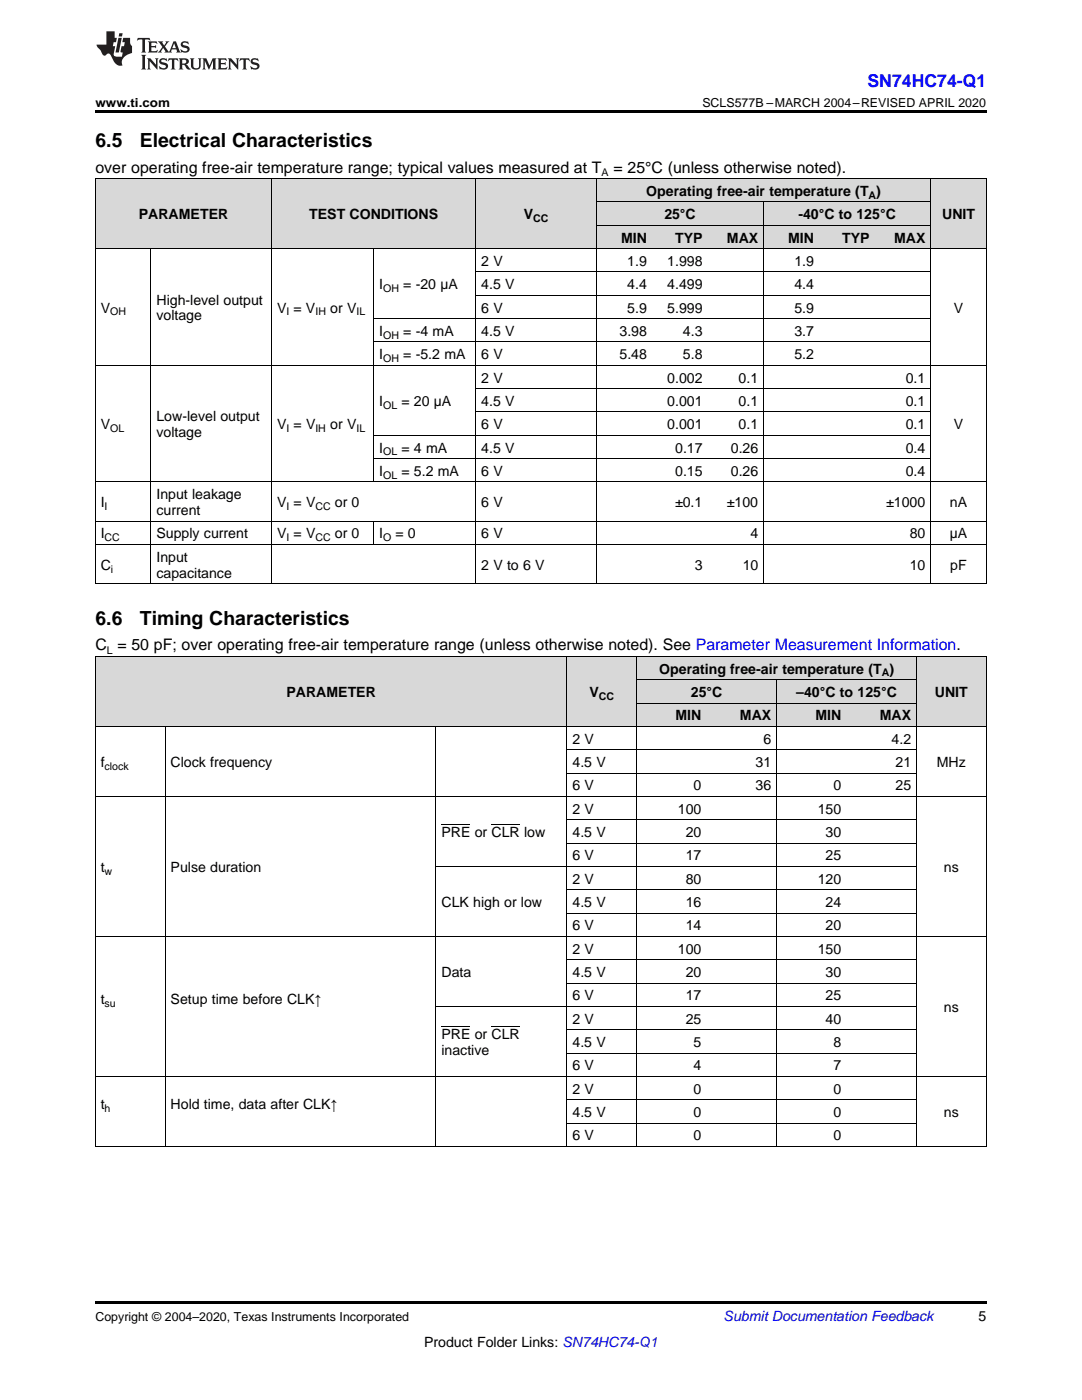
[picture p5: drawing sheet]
<svg xmlns="http://www.w3.org/2000/svg" width="216mm" height="279mm" viewBox="0 0 216 279" stroke-linecap="round" stroke-linejoin="round" font-family="sans-serif">
<g fill="#d8d8d8">
<path d="M19 131.1h14v13.9h-14z"/>
<path d="M33 131.1h54v13.9h-54z"/>
<path d="M87 131.1h26.2v13.9h-26.2z"/>
<path d="M113.2 131.1h13.9v13.9h-13.9z"/>
<path d="M182.9 131.1h13.9v13.9h-13.9z"/>
<path d="M127.1 140.4h13.9v4.6h-13.9z"/>
<path d="M141 140.4h14v4.6h-14z"/>
<path d="M155 140.4h13.9v4.6h-13.9z"/>
<path d="M168.9 140.4h14v4.6h-14z"/>
<path d="M127.1 135.7h13.9v4.7h-13.9z"/>
<path d="M141 135.7h14v4.7h-14z"/>
<path d="M155 135.7h13.9v4.7h-13.9z"/>
<path d="M168.9 135.7h14v4.7h-14z"/>
<path d="M127.1 131.1h13.9v4.6h-13.9z"/>
<path d="M141 131.1h14v4.6h-14z"/>
<path d="M155 131.1h13.9v4.6h-13.9z"/>
<path d="M168.9 131.1h14v4.6h-14z"/>
<path d="M19 35.7h11.2v14h-11.2z"/>
<path d="M30.2 35.7h24v14h-24z"/>
<path d="M54.2 35.7h20.4v14h-20.4z"/>
<path d="M74.6 35.7h20.4v14h-20.4z"/>
<path d="M95 35.7h24.1v14h-24.1z"/>
<path d="M185.7 35.7h11.1v14h-11.1z"/>
<path d="M119.1 45h11.1v4.7h-11.1z"/>
<path d="M130.2 45h11.1v4.7h-11.1z"/>
<path d="M141.3 45h11.1v4.7h-11.1z"/>
<path d="M152.4 45h11.1v4.7h-11.1z"/>
<path d="M163.5 45h11.1v4.7h-11.1z"/>
<path d="M174.6 45h11.1v4.7h-11.1z"/>
<path d="M119.1 40.4h11.1v4.6h-11.1z"/>
<path d="M130.2 40.4h11.1v4.6h-11.1z"/>
<path d="M141.3 40.4h11.1v4.6h-11.1z"/>
<path d="M152.4 40.4h11.1v4.6h-11.1z"/>
<path d="M163.5 40.4h11.1v4.6h-11.1z"/>
<path d="M174.6 40.4h11.1v4.6h-11.1z"/>
<path d="M119.1 35.7h11.1v4.7h-11.1z"/>
<path d="M130.2 35.7h11.1v4.7h-11.1z"/>
<path d="M141.3 35.7h11.1v4.7h-11.1z"/>
<path d="M152.4 35.7h11.1v4.7h-11.1z"/>
<path d="M163.5 35.7h11.1v4.7h-11.1z"/>
<path d="M174.6 35.7h11.1v4.7h-11.1z"/>
</g>
<g fill="#000">
<path d="M19 22h177.8v.5h-177.8zM19 116.5l.2 .1zM54.1 116.5l.1 .1zM74.5 116.5l.1 .1zM94.9 116.5l.1 .1zM119 116.5l.1 .1zM130.1 116.5l.1 .1zM141.2 116.5l.1 .1zM152.3 116.5l.1 .1zM163.4 116.5l.1 .1zM174.5 116.5l.1 .1zM185.6 116.5l.1 .1z"/>
<path d="M196.7 116.5l.1 .1zM19 228.8h.2zM86.9 228.8h.1zM113.1 228.8h.1zM127 228.8h.1zM140.9 228.8h.1zM154.9 228.8h.1zM168.8 228.8h.1zM182.8 228.8h.1zM196.7 228.8h.1zM19 259.7h177.8v.5h-177.8z"/>
</g>
<g fill="none" stroke="#000" stroke-width=".2">
<path d="M19 35.6h177.8M19.1 35.7v80.9M54.2 35.7v80.9M94.9 35.7v80.9M119 35.7v80.9M185.7 35.7v80.9M196.8 35.7v80.9M19 49.6h177.8M30.1 49.6v67M74.6 49.6v46.6M95 58.9h90.7M95 54.3h90.7"/>
<path d="M119.1 45h66.6M119.1 40.3h66.6M152.3 40.3v76.3M19 72.9h177.8M74.6 68.2h111.1M74.6 63.6h111.1M95 77.6h90.7M19 96.2h177.8M74.6 91.5h111.1M74.6 86.9h111.1M95 82.2h90.7M19 116.5h177.8"/>
<path d="M19 108.7h177.8M19 104h177.8M74.6 104v4.7M19 131h177.8M19.1 131v97.8M113.1 131v97.8M127.1 131v97.8M127.1 135.7h55.8M155 135.7v93.1M182.8 131v97.8M196.8 131v97.8M19 158.9h177.8"/>
<path d="M19 145h177.8M32.9 145v83.8M87 145v83.8M113.2 154.3h69.7M113.2 149.6h69.7M127.1 140.3h55.8M87 172.9h95.9M113.2 177.6h69.7M113.2 168.3h69.7M113.2 163.6h69.7M19 186.9h177.8M113.2 196.2h69.7"/>
<path d="M113.2 191.5h69.7M113.2 182.2h69.7M19 214.8h177.8M87 200.9h95.9M113.2 219.5h69.7M113.2 210.2h69.7M113.2 205.5h69.7M19 228.8h177.8M113.2 224.1h69.7"/>
</g>
<g fill="#231f20">
<path d="M27.5 7.6l-.1 .5 .4-.2h.6v.1v2.1l-.2 .4h1l-.3-.4v-2.1l.1-.1h.5l.5 .2-.2-.5zM29.5 8.3l.2 .3v1.5l-.2 .4h1.8l.2-.6a1.04 1.04 0 0 1-1.3 .2v-.7h.6l.3 .2v-.6l-.3 .2h-.6v-.6l.8-.1 .4 .3-.2-.5zM31.5 8.3l.9 1.1-.9 1.1h.8l-.2-.2 .5-.7 .4 .7-.2 .2h1.5l-.1-.2 .1-.4h.9l.1 .4-.2 .2h1l-.3-.3-.7-1.9h-.5l-.9 2-.8-1 .9-1h-.8l.1 .3-.3 .5-.4-.6 .2-.2zM34.7 8.6l.4 1h-.7zM36.3 8.4a.63 .63 0 0 0-.2 .7 .63 .63 0 0 0 .6 .4l.6 .2 .1 .2a.75 .75 0 0 1-.7 .4 .75 .75 0 0 1-.6-.5l.1 .7 .1-.1a1.11 1.11 0 0 0 1.5-.6 1.13 1.13 0 0 0-1.2-.8l-.1-.4a1.04 1.04 0 0 1 1.2 .2l-.2-.5-.1 .1-.5-.2zM28.2 10.9l.2 .4v2.2l-.2 .4h1l-.3-.4v-2.2l.3-.4zM29.3 11.6l.3 .4v1.5l-.3 .4h.8l-.2-.4v-1.3l1.5 1.7v-1.9l.2-.4h-.7l.2 .4v.9l-1.1-1.3zM32 11.8a.62 .62 0 0 0-.2 .7 .62 .62 0 0 0 .6 .4l.6 .1 .1 .3a.76 .76 0 0 1-.7 .3 .76 .76 0 0 1-.6-.4l.1 .7 .1-.1a1.11 1.11 0 0 0 1.5-.6 1.13 1.13 0 0 0-1.2-.8l-.1-.4a1.04 1.04 0 0 1 1.2 .2l-.2-.6-.1 .1-.5-.1zM33.7 11.6l-.2 .6a.61 .61 0 0 1 .8-.3v1.6l-.2 .4h.9l-.2-.4v-1.6a.63 .63 0 0 1 .8 .3l-.2-.6zM35.6 11.6l.3 .4v1.5l-.3 .4h1l-.2-.2v-.8l.5 .2a.76 .76 0 0 0 1.2 .7l-1-1a.58 .58 0 0 0 .6-.5 .58 .58 0 0 0-.5-.6zM36.4 11.9h.1a.45 .45 0 0 1 .5 .1 .45 .45 0 0 1 .1 .5l-.7 .2zM37.9 11.6l.2 .2a2.17 2.17 0 0 0 .3 1.9 .99 .99 0 0 0 1.6-.6v-1.1l.2-.4h-.7l.2 .2a1.92 1.92 0 0 1-.2 1.8 .6 .6 0 0 1-.9-.5v-1.1l.2-.4zM40.4 11.6l.2 .4v1.5l-.2 .4h.7l-.2-.4v-1.4l.8 1.8 .8-1.8v1.4l-.2 .4h.9l-.2-.4v-1.5l.2-.4h-.8l-.6 1.5-.6-1.5zM43.4 11.6l.2 .4v1.5l-.2 .4h1.8l.2-.6a1.04 1.04 0 0 1-1.3 .1v-.6h.5l.4 .2v-.6l-.4 .2h-.5v-.7h.8l.3 .3-.1-.6zM45.5 11.6l.2 .4v1.5l-.2 .4h.7l-.2-.4v-1.3l1.5 1.7v-1.9l.2-.4h-.7l.2 .4v.9l-1.1-1.3zM47.9 11.6l-.1 .6a.61 .61 0 0 1 .8-.3v1.6l-.3 .4h1l-.3-.4 .1-1.6a.63 .63 0 0 1 .7 .3l-.1-.6zM50.2 11.8a.62 .62 0 0 0-.2 .7 .62 .62 0 0 0 .6 .4l.6 .1 .2 .3a.76 .76 0 0 1-.8 .3 .76 .76 0 0 1-.6-.4l.1 .7 .2-.1a1.11 1.11 0 0 0 1.5-.6 1.13 1.13 0 0 0-1.3-.8l-.1-.4a1.04 1.04 0 0 1 1.2 .2l-.1-.6-.2 .1-.5-.1z"/>
<path d="M21.2 6.3v2.6h-1.9l.1 .4 .7 .9a.91 .91 0 0 0 1 .8 .56 .56 0 0 1 .5-.3 .56 .56 0 0 1 .5 .3l.4 .8a1.53 1.53 0 0 0 1.9 1.2 1.54 1.54 0 0 1 1-2.1l.9-.3v-1.4a1.52 1.52 0 0 1-.3-1.6h-1.4l-.2 .8h.5l-.2 .8h-.4l-.2 1v.2l.4 .1-.2 .8a1.93 1.93 0 0 1-1.6-.3l.3-1.8h-.5l.2-.8h.4l.2-.8h-.4v-1.3zM23.6 7.6l-.6 2.9h.7l.6-2.9zM23.8 6.6l-.1 .7h.6l.2-.7z"/>
</g>
<path d="M88.1 164.6h5.8M98.1 164.6h5.6M88.1 204.9h5.8M98.1 204.9h5.6" fill="none" stroke="#000" stroke-width=".2"/>
<g font-size="3.9">
<text x="19" y="29.3">6.5</text>
<text x="27.9" y="29.3">Electrical Characteristics</text>
<text x="19" y="124.6">6.6</text>
<text x="27.9" y="124.6">Timing Characteristics</text>
</g>
<text font-size="3.5" fill="#00f" x="173.1" y="17.3">SN74HC74-Q1</text>
<g font-size="3.2">
<text x="19" y="34.4">over operating free-air temperature range; typical values measured at T</text>
<text x="122.4" y="34.4">= 25°C (unless otherwise noted).</text>
<text x="19" y="129.8">C = 50 pF; over operating free-air temperature range (unless otherwise noted). See Parameter Measurement Information.</text>
</g>
<g font-size="2.8">
<text x="128.9" y="39.1">Operating free-air</text>
<text x="153.5" y="39.1">temperature (T</text>
<text x="174.8" y="39.1">)</text>
<text x="27.7" y="43.7">PARAMETER</text>
<text x="61.7" y="43.7">TEST CONDITIONS</text>
<text x="104.5" y="43.7">V</text>
<text x="132.6" y="43.7">25°C</text>
<text x="159.3" y="43.7">-40°C to 125°C</text>
<text x="188" y="43.7">UNIT</text>
<text x="96" y="53.1">2 V</text>
<text x="123.9" y="48.4">MIN</text>
<text x="125.2" y="53.1">1.9</text>
<text x="133.1" y="53.1">1.998</text>
<text x="134.7" y="48.4">TYP</text>
<text x="145.1" y="48.4">MAX</text>
<text x="157.3" y="48.4">MIN</text>
<text x="158.5" y="53.1">1.9</text>
<text x="168.1" y="48.4">TYP</text>
<text x="178.4" y="48.4">MAX</text>
<text x="75.7" y="57.7">I</text>
<text x="80.5" y="57.7">= -20 µA</text>
<text x="96" y="57.7">4.5 V</text>
<text x="125.2" y="57.7">4.4</text>
<text x="133.1" y="57.7">4.499</text>
<text x="158.5" y="57.7">4.4</text>
<text x="20.1" y="62.4">V</text>
<text x="31.2" y="60.8">High-level output</text>
<text x="31.2" y="64">voltage</text>
<text x="55.3" y="62.4">V = V</text>
<text x="65.9" y="62.4">or V</text>
<text x="96" y="62.4">6 V</text>
<text x="125.2" y="62.4">5.9</text>
<text x="133.1" y="62.4">5.999</text>
<text x="158.5" y="62.4">5.9</text>
<text x="190.3" y="62.4">V</text>
<text x="75.7" y="67">I</text>
<text x="75.7" y="71.7">I</text>
<text x="80.5" y="67">= -4 mA</text>
<text x="80.5" y="71.7">= -5.2 mA</text>
<text x="96" y="67">4.5 V</text>
<text x="96" y="71.7">6 V</text>
<text x="123.6" y="67">3.98</text>
<text x="123.6" y="71.7">5.48</text>
<text x="136.3" y="67">4.3</text>
<text x="136.3" y="71.7">5.8</text>
<text x="158.5" y="67">3.7</text>
<text x="158.5" y="71.7">5.2</text>
<text x="96" y="76.3">2 V</text>
<text x="133.1" y="76.3">0.002</text>
<text x="147.4" y="76.3">0.1</text>
<text x="180.7" y="76.3">0.1</text>
<text x="75.7" y="81">I</text>
<text x="80.1" y="81">= 20 µA</text>
<text x="96" y="81">4.5 V</text>
<text x="133.1" y="81">0.001</text>
<text x="147.4" y="81">0.1</text>
<text x="180.7" y="81">0.1</text>
<text x="20.1" y="85.7">V</text>
<text x="31.2" y="84.1">Low-level output</text>
<text x="31.2" y="87.2">voltage</text>
<text x="55.3" y="85.7">V = V</text>
<text x="65.9" y="85.7">or V</text>
<text x="96" y="85.7">6 V</text>
<text x="133.1" y="85.7">0.001</text>
<text x="147.4" y="85.7">0.1</text>
<text x="180.7" y="85.7">0.1</text>
<text x="190.3" y="85.7">V</text>
<text x="75.7" y="90.3">I</text>
<text x="75.7" y="95">I</text>
<text x="80.1" y="90.3">= 4 mA</text>
<text x="80.1" y="95">= 5.2 mA</text>
<text x="96" y="90.3">4.5 V</text>
<text x="96" y="95">6 V</text>
<text x="134.7" y="90.3">0.17</text>
<text x="134.7" y="95">0.15</text>
<text x="145.8" y="90.3">0.26</text>
<text x="145.8" y="95">0.26</text>
<text x="180.7" y="90.3">0.4</text>
<text x="180.7" y="95">0.4</text>
<text x="20.1" y="101.2">I</text>
<text x="31.2" y="99.6">Input leakage</text>
<text x="55.3" y="101.2">V = V</text>
<text x="66.8" y="101.2">or 0</text>
<text x="96" y="101.2">6 V</text>
<text x="134.7" y="101.2">±0.1</text>
<text x="145.1" y="101.2">±100</text>
<text x="176.8" y="101.2">±1000</text>
<text x="189.5" y="101.2">nA</text>
<text x="20.1" y="107.5">I</text>
<text x="31.2" y="102.8">current</text>
<text x="31.2" y="107.5">Supply current</text>
<text x="55.3" y="107.5">V = V</text>
<text x="66.8" y="107.5">or 0</text>
<text x="75.7" y="107.5">I</text>
<text x="78.9" y="107.5">= 0</text>
<text x="96" y="107.5">6 V</text>
<text x="149.8" y="107.5">4</text>
<text x="181.5" y="107.5">80</text>
<text x="189.5" y="107.5">µA</text>
<text x="20.1" y="113.7">C</text>
<text x="31.2" y="112.1">Input</text>
<text x="96" y="113.7">2 V to 6 V</text>
<text x="138.6" y="113.7">3</text>
<text x="148.2" y="113.7">10</text>
<text x="181.5" y="113.7">10</text>
<text x="189.6" y="113.7">pF</text>
<text x="31.2" y="115.3">capacitance</text>
<text x="131.6" y="134.4">Operating free-air</text>
<text x="156.1" y="134.4">temperature (T )</text>
<text x="57.1" y="139.1">PARAMETER</text>
<text x="117.7" y="139.1">V</text>
<text x="134.8" y="143.8">MIN</text>
<text x="137.9" y="139.1">25°C</text>
<text x="147.6" y="143.8">MAX</text>
<text x="158.9" y="139.1">–40°C to 125°C</text>
<text x="162.7" y="143.8">MIN</text>
<text x="175.5" y="143.8">MAX</text>
<text x="186.5" y="139.1">UNIT</text>
<text x="114.2" y="148.4">2 V</text>
<text x="152.3" y="148.4">6</text>
<text x="177.9" y="148.4">4.2</text>
<text x="20.1" y="153.1">f</text>
<text x="34" y="153.1">Clock frequency</text>
<text x="114.2" y="153.1">4.5 V</text>
<text x="150.8" y="153.1">31</text>
<text x="178.7" y="153.1">21</text>
<text x="186.9" y="153.1">MHz</text>
<text x="114.2" y="157.7">6 V</text>
<text x="138.4" y="157.7">0</text>
<text x="150.8" y="157.7">36</text>
<text x="166.3" y="157.7">0</text>
<text x="178.7" y="157.7">25</text>
<text x="88.1" y="167">PRE or CLR low</text>
<text x="114.2" y="162.4">2 V</text>
<text x="114.2" y="167">4.5 V</text>
<text x="135.3" y="162.4">100</text>
<text x="136.8" y="167">20</text>
<text x="163.2" y="162.4">150</text>
<text x="164.7" y="167">30</text>
<text x="114.2" y="171.7">6 V</text>
<text x="136.8" y="171.7">17</text>
<text x="164.7" y="171.7">25</text>
<text x="20.1" y="174">t</text>
<text x="34" y="174">Pulse duration</text>
<text x="114.2" y="176.4">2 V</text>
<text x="136.8" y="176.4">80</text>
<text x="163.2" y="176.4">120</text>
<text x="188.3" y="174">ns</text>
<text x="88.1" y="181">CLK high or low</text>
<text x="114.2" y="181">4.5 V</text>
<text x="114.2" y="185.7">6 V</text>
<text x="136.8" y="181">16</text>
<text x="136.8" y="185.7">14</text>
<text x="164.7" y="181">24</text>
<text x="164.7" y="185.7">20</text>
<text x="114.2" y="190.3">2 V</text>
<text x="135.3" y="190.3">100</text>
<text x="163.2" y="190.3">150</text>
<text x="88.1" y="195">Data</text>
<text x="114.2" y="195">4.5 V</text>
<text x="136.8" y="195">20</text>
<text x="164.7" y="195">30</text>
<text x="20.1" y="200.4">t</text>
<text x="34" y="200.4">Setup time before CLK↑</text>
<text x="114.2" y="199.6">6 V</text>
<text x="136.8" y="199.6">17</text>
<text x="164.7" y="199.6">25</text>
<text x="188.3" y="202">ns</text>
<text x="88.1" y="207.4">PRE or CLR</text>
<text x="114.2" y="204.3">2 V</text>
<text x="114.2" y="209">4.5 V</text>
<text x="136.8" y="204.3">25</text>
<text x="138.4" y="209">5</text>
<text x="164.7" y="204.3">40</text>
<text x="166.3" y="209">8</text>
<text x="88.1" y="210.5">inactive</text>
<text x="114.2" y="213.6">6 V</text>
<text x="138.4" y="213.6">4</text>
<text x="166.3" y="213.6">7</text>
<text x="20.1" y="221.3">t</text>
<text x="34" y="221.3">Hold time, data after CLK↑</text>
<text x="114.2" y="218.3">2 V</text>
<text x="138.4" y="218.3">0</text>
<text x="166.3" y="218.3">0</text>
<text x="114.2" y="222.9">4.5 V</text>
<text x="114.2" y="227.6">6 V</text>
<text x="138.4" y="222.9">0</text>
<text x="138.4" y="227.6">0</text>
<text x="166.3" y="222.9">0</text>
<text x="166.3" y="227.6">0</text>
<text x="188.3" y="222.9">ns</text>
<text x="195.3" y="263.6">5</text>
<text x="84.6" y="268.9">Product Folder Links: SN74HC74-Q1</text>
</g>
<text font-size="2.8" fill="#0000c8" x="144.4" y="263.6">Submit Documentation Feedback</text>
<g font-size="2.5">
<text x="19" y="21.4">www.ti.com</text>
<text x="140.2" y="21.4">SCLS577B –MARCH 2004–REVISED APRIL 2020</text>
<text x="19" y="263.6">Copyright © 2004–2020, Texas Instruments Incorporated</text>
</g>
<g font-size="2.1">
<text x="120.1" y="35.1">A</text>
<text x="173.3" y="39.7">A</text>
<text x="106.4" y="44.3">CC</text>
<text x="76.4" y="58.3">OH</text>
<text x="22" y="62.9">OH</text>
<text x="57.1" y="62.9">I</text>
<text x="62.9" y="62.9">IH</text>
<text x="71.1" y="62.9">IL</text>
<text x="76.4" y="67.6">OH</text>
<text x="76.4" y="72.2">OH</text>
<text x="76.4" y="81.6">OL</text>
<text x="22" y="86.2">OL</text>
<text x="57.1" y="86.2">I</text>
<text x="62.9" y="86.2">IH</text>
<text x="71.1" y="86.2">IL</text>
<text x="76.4" y="90.9">OL</text>
<text x="76.4" y="95.5">OL</text>
<text x="20.9" y="101.8">I</text>
<text x="57.1" y="101.8">I</text>
<text x="62.9" y="101.8">CC</text>
<text x="20.9" y="108">CC</text>
<text x="57.1" y="108">I</text>
<text x="62.9" y="108">CC</text>
<text x="76.4" y="108">O</text>
<text x="22.1" y="114.3">i</text>
<text x="21.3" y="130.4">L</text>
<text x="175.9" y="135">A</text>
<text x="119.5" y="139.7">CC</text>
<text x="20.9" y="153.6">clock</text>
<text x="20.9" y="174.6">w</text>
<text x="20.9" y="200.9">su</text>
<text x="20.9" y="221.9">h</text>
</g>
</svg>
